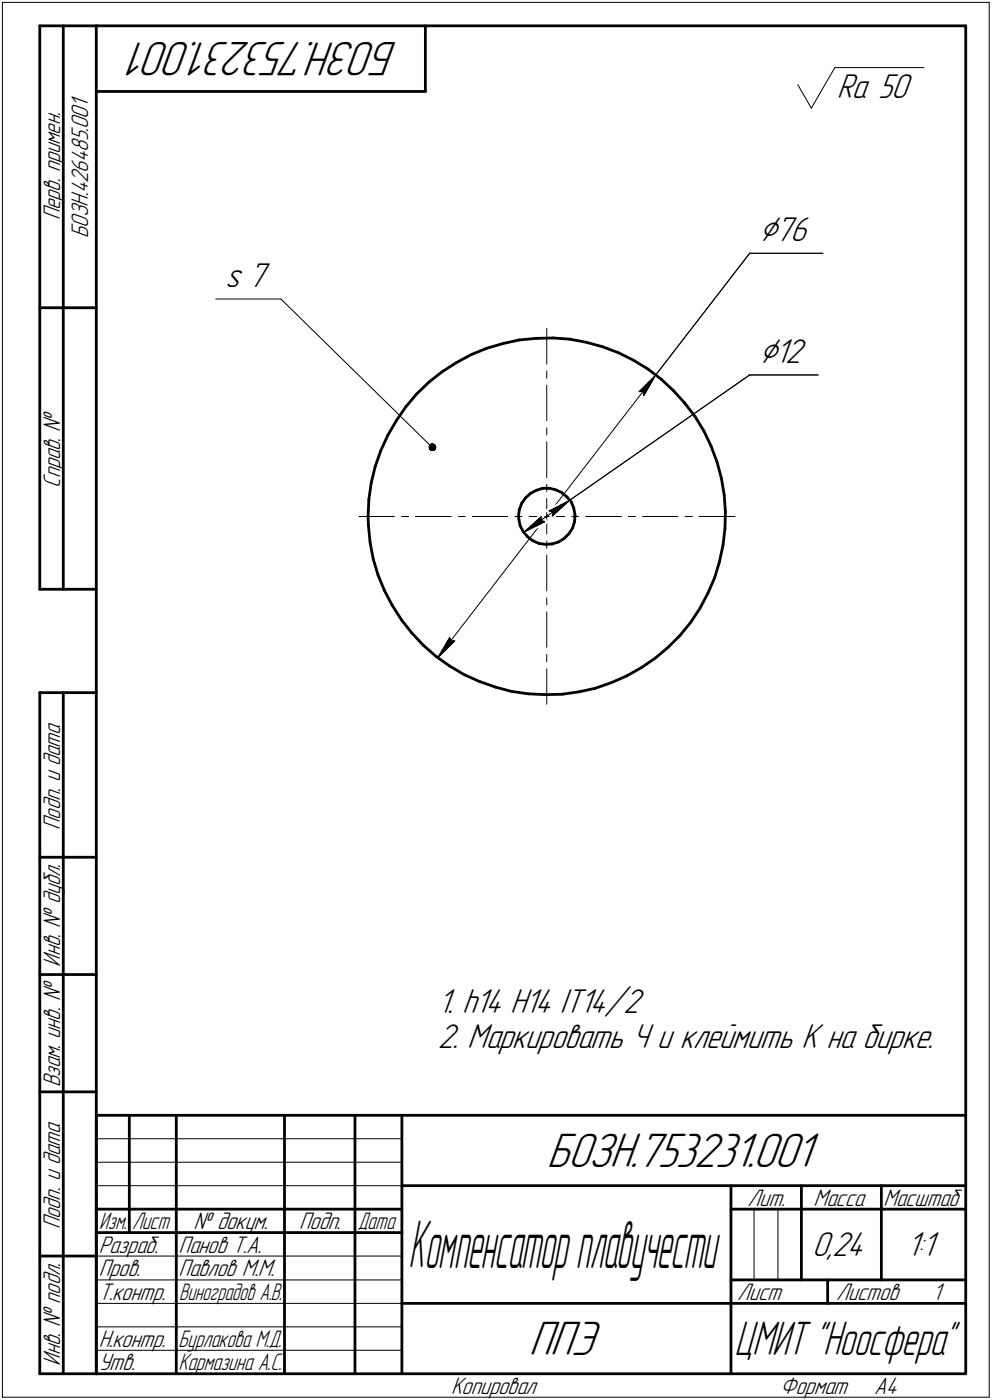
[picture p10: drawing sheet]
<svg xmlns="http://www.w3.org/2000/svg" width="211mm" height="298mm" viewBox="0 0 211 298" stroke-linecap="round" stroke-linejoin="round" font-family="sans-serif">
<g fill="none" stroke="#000" stroke-width=".59">
<path d="M8.5 5.5v120zM8.5 5.5h12zM13.5 5.5v120zM20.5 5.5v287zM20.5 5.5h185zM20.5 19.5h70zM90.5 5.5v14zM205.5 5.5v287zM8.5 65.5h12zM94.1 79.2l3-2zM97.1 77.2l3.1-1.7zM100.2 75.5l3.3-1.3z"/>
<path d="M103.5 74.2l3.5-1zM107 73.2l3.5-.8zM110.5 72.4l3.5-.3zM114 72.1l3.7-.1zM117.7 72l3.5 .2zM121.2 72.2l3.6 .7zM124.8 72.9l3.4 .9zM128.2 73.8l3.4 1.3zM131.6 75.1l3.2 1.6zM134.8 76.7l3 1.9zM137.8 78.6l2.9 2.2zM79.8 99.3l-.8 3.5z"/>
<path d="M81 95.9l-1.2 3.4zM82.5 92.6l-1.5 3.3zM84.3 89.6l-1.8 3zM86.4 86.6l-2.1 3zM88.6 83.9l-2.2 2.7zM88.6 83.9l2.7-2.5zM91.3 81.4l2.8-2.2zM140.7 80.8l2.6 2.4zM143.3 83.2l2.4 2.7zM145.7 85.9l2.2 2.8zM147.9 88.7l1.9 3.1zM149.8 91.8l1.5 3.2z"/>
<path d="M151.3 95l1.3 3.4zM152.6 98.4l.9 3.5zM78.3 110l.1 1.9zM78.4 111.9l.3 3.6zM78.5 106.3l-.2 3.7zM78.7 115.5l.7 3.5zM79 102.8l-.5 3.5zM79.4 119l1 3.4zM110.3 110l.1 .6zM110.4 110.6l.3 1.3zM110.5 108.5l-.2 1.5zM110.7 111.9l.6 1.3z"/>
<path d="M111 107.2l-.5 1.3zM111.3 113.2l1 1.1zM111.8 106l-.8 1.2zM111.8 106l1.1-.9zM112.3 114.3l1.1 .8zM112.9 105.1l1.2-.7zM113.4 115.1l1.3 .6zM114.1 104.4l1.4-.4zM114.7 115.7l1.4 .2zM115.5 104h1.4zM116.1 115.9l1.4-.1zM116.9 104l1.4 .3z"/>
<path d="M117.5 115.8l1.4-.4zM118.3 104.3l1.2 .6zM118.9 115.4l1.2-.8zM119.5 104.9l1.1 .9zM120.6 105.8l1 1.1zM121.1 113.6l-1 1zM121.6 106.9l.5 1.3zM121.8 112.4l-.7 1.2zM122.1 108.2l.2 1.4zM122.3 111.1l-.5 1.3zM122.3 109.6v1.5zM153.1 119.6l-1 3.4z"/>
<path d="M153.5 101.9l.6 3.5zM153.8 116.1l-.7 3.5zM154.1 105.4l.2 3.6zM154.3 112.5l-.5 3.6zM154.3 109v3.5zM8.5 125.5h12zM80.4 122.4l1.4 3.3zM81.8 125.7l1.7 3.2zM83.5 128.9l1.9 3.1zM85.4 132l2.2 2.8zM87.6 134.8l2.5 2.6zM90.1 137.4l2.7 2.4z"/>
<path d="M92.8 139.8l2.9 2zM144.7 135.3l-2.5 2.5zM147 132.5l-2.3 2.8zM148.9 129.5l-1.9 3zM150.6 126.3l-1.7 3.2zM152.1 123l-1.5 3.3zM8.5 147.5v145zM8.5 147.5h12zM13.5 147.5v145zM95.7 141.8l3.1 1.9zM98.8 143.7l3.2 1.4zM102 145.1l3.4 1.2z"/>
<path d="M105.4 146.3l3.5 .9zM108.9 147.2l3.5 .5zM112.4 147.7l3.7 .2zM116.1 147.9l3.5-.1zM119.6 147.8l3.6-.5zM123.2 147.3l3.5-.7zM126.7 146.6l3.3-1.2zM130 145.4l3.3-1.5zM133.3 143.9l3.2-1.7zM136.5 142.2l2.9-2.1zM139.4 140.1l2.8-2.3zM8.5 182.5h12z"/>
<path d="M8.5 207.5h12zM8.5 232.5h12zM20.5 237.5h185zM20.5 237.5v55zM27.5 237.5v25zM37.5 237.5v55zM60.5 237.5v55zM75.5 237.5v55zM85.5 237.5v55zM20.5 257.5h65zM85.5 252.5h120zM155.5 252.5v40z"/>
<path d="M155.5 257.5h15zM170.5 252.5v20zM170.5 257.5h35zM187.5 252.5v20zM8.5 267.5h12zM20.5 262.5h65zM85.5 277.5h70zM155.5 277.5h50zM155.5 272.5h50zM176.1 272.5v5zM8.5 292.5h12zM20.5 292.5h185z"/>
</g>
<g fill="none" stroke="#000" stroke-width=".21">
<path d="M.5 .5v297zM.5 .5h210zM169.8 18l2.8 5zM177.6 14.4l-5 8.6zM177.6 14.4h19zM210.5 .5v297zM159.5 53.9l-20 25.9zM159.5 53.9h15.6zM45.9 63.7h13.9zM59.8 63.7l32.1 31.5zM116.3 69.9v7.7zM116.3 79v1.5z"/>
<path d="M139.5 79.8l-2.5 4.4zM139.5 79.8l-46.4 60.2zM159.5 79.8h14.6zM116.3 82v7.6zM116.3 91.1v1.5zM116.3 94.1v7.6zM136 83.4h.8zM136 83.4l3.5-3.6zM136.8 83.4l.2 .8zM76.4 110h7.5zM85.4 110h1.6zM88.4 110h7.6z"/>
<path d="M97.5 110h1.5zM100.5 110h7.5zM109.6 110h1.5zM111.4 113.4l3.7-3.4zM111.4 113.4l4.5-2.3zM111.4 113.4l9.8-6.9zM112.6 110h3.7zM115.1 110v.8zM115.1 110.8l.8 .3zM116.3 110h3.8zM116.3 118.2v7.6zM116.3 115.2v1.6z"/>
<path d="M116.3 110v3.7zM116.3 103.1v1.5zM116.3 106.2v3.8zM116.8 108.8l.8 .3zM116.8 108.8l4.4-2.3zM117.5 109.9l3.7-3.4zM117.6 109.1l-.1 .8zM121.2 106.5l38.3-26.7zM121.7 110h1.4zM124.6 110h7.6zM133.7 110h1.5zM136.7 110h7.6z"/>
<path d="M145.8 110h1.5zM148.8 110h7.6zM95.7 135.7l-2.6 4.3zM95.7 135.7l.2 .8zM95.9 136.5h.9zM116.3 139.4v1.5zM116.3 130.3v7.5zM116.3 127.3v1.5zM93.1 140l3.7-3.5zM116.3 142.4v7.5zM20.5 247.5h65zM20.5 252.5h65z"/>
<path d="M20.5 242.5h65zM160.4 257.5v15zM165.5 257.5v15zM20.5 267.5h65zM20.5 272.5h65zM20.5 277.5h65zM.5 297.5h210zM20.5 282.5h65zM20.5 287.5h65z"/>
</g>
<g fill="#fff" stroke="#fff" stroke-width=".21">
<path d="M47.9 55.5h9.9zM47.9 55.6h9.9zM47.9 55.7h9.9zM47.9 55.8h9.9zM47.9 55.9h9.9zM47.9 56h9.9zM47.9 56h9.9zM47.9 56.1h9.9zM47.9 56.2h9.9zM47.9 56.3h9.9zM47.9 56.4h9.9zM47.9 56.5h9.9zM47.9 56.6h9.9zM47.9 56.6h9.9zM47.9 56.7h9.9zM47.9 56.8h9.9zM47.9 56.9h9.9zM47.9 57h9.9zM47.9 57.1h9.9zM47.9 57.1h9.9zM47.9 57.2h9.9zM47.9 57.3h9.9zM47.9 57.4h9.9zM47.9 57.5h9.9zM47.9 57.6h9.9zM47.9 57.7h9.9zM47.9 57.7h9.9zM47.9 57.8h9.9zM47.9 57.9h9.9zM47.9 58h9.9zM47.9 58.1h9.9zM47.9 58.2h9.9zM47.9 58.3h9.9zM47.9 58.3h9.9zM47.9 58.4h9.9zM47.9 58.5h9.9zM47.9 58.6h9.9zM47.9 58.7h9.9zM47.9 58.8h9.9zM47.9 58.8h9.9zM47.9 58.9h9.9zM47.9 59h9.9zM47.9 59.1h9.9zM47.9 59.2h9.9zM47.9 59.3h9.9zM47.9 59.4h9.9zM47.9 59.4h9.9zM47.9 59.5h9.9zM47.9 59.6h9.9zM47.9 59.7h9.9zM47.9 59.8h9.9zM47.9 59.9h9.9zM47.9 59.9h9.9zM47.9 60h9.9zM47.9 60.1h9.9zM47.9 60.2h9.9zM47.9 60.3h9.9zM47.9 60.4h9.9zM47.9 60.5h9.9zM47.9 60.5h9.9zM47.9 60.6h9.9zM47.9 60.7h9.9zM47.9 60.8h9.9zM47.9 60.9h9.9zM47.9 61h9.9zM47.9 61h9.9zM47.9 61.1h9.9zM47.9 61.2h9.9zM47.9 61.3h9.9zM47.9 61.4h9.9zM47.9 61.5h9.9zM47.9 61.6h9.9zM47.9 61.6h9.9zM47.9 61.7h9.9zM47.9 61.8h9.9zM47.9 61.9h9.9zM47.9 62h9.9zM47.9 62.1h9.9zM47.9 62.1h9.9zM47.9 62.2h9.9zM47.9 62.3h9.9zM47.9 62.4h9.9zM47.9 62.5h9.9zM47.9 62.6h9.9z"/>
<path d="M95.6 135h.2zM95.5 135.1h.3zM95.5 135.2h.4zM95.4 135.3h.6zM95.3 135.4h.9zM95.3 135.5h1zM95.2 135.6h1.2zM95.2 135.6h1.2zM95.2 135.7h1.3zM95.1 135.8h1.6zM95.1 135.9h1.7zM95 136h1.9zM95 136.1h2zM94.9 136.1h2.2zM94.8 136.2h2.4zM94.8 136.3h2.6zM94.7 136.4h2.8zM94.7 136.5h2.8zM94.7 136.6h2.8zM94.6 136.7h2.8zM94.6 136.7h2.7zM94.5 136.8h2.7zM94.5 136.9h2.6zM94.4 137h2.6zM94.3 137.1h2.6zM94.3 137.2h2.6zM94.2 137.2h2.6zM94.2 137.3h2.5zM94.1 137.4h2.5zM94.1 137.5h2.4zM94.1 137.6h2.3zM94 137.7h2.4zM94 137.8h2.3zM93.9 137.8h2.3zM93.8 137.9h2.3zM93.8 138h2.2zM93.7 138.1h2.2zM93.6 138.2h2.2zM93.6 138.3h2.2zM93.6 138.3h2.1zM93.6 138.4h2zM93.6 138.5h1.9zM93.6 138.6h1.8zM93.6 138.7h1.7zM93.6 138.8h1.6zM93.5 138.9h1.7zM93.5 138.9h1.6zM93.5 139h1.5zM93.4 139.1h1.4zM93.4 139.2h1.3zM93.4 139.3h1.2zM93.4 139.4h1zM93.3 139.4h.9zM93.3 139.5h.8zM93.3 139.6h.7zM93.3 139.7h.5zM93.2 139.8h.4zM93.2 139.9h.3z"/>
<path d="M139.3 80h.2zM139.1 80.1h.4zM138.9 80.2h.5zM138.8 80.3h.6zM138.7 80.3h.7zM138.5 80.4h.9zM138.3 80.5h1.1zM138.2 80.6h1.2zM138 80.7h1.4zM137.8 80.8h1.5zM137.8 80.9h1.5zM137.8 80.9h1.5zM137.7 81h1.6zM137.6 81.1h1.6zM137.5 81.2h1.7zM137.4 81.3h1.8zM137.3 81.4h1.9zM137.2 81.4h1.9zM137.2 81.5h1.9zM137.1 81.6h2zM137 81.7h2zM136.9 81.8h2.1zM136.8 81.9h2.1zM136.7 82h2.2zM136.7 82h2.2zM136.6 82.1h2.3zM136.5 82.2h2.3zM136.4 82.3h2.3zM136.3 82.4h2.4zM136.2 82.5h2.4zM136.1 82.5h2.5zM136.1 82.6h2.4zM136 82.7h2.5zM135.9 82.8h2.5zM135.8 82.9h2.5zM135.7 83h2.6zM135.6 83.1h2.7zM135.6 83.1h2.7zM135.5 83.2h2.7zM135.4 83.3h2.7zM135.3 83.4h2.8zM135.2 83.5h2.8zM135.4 83.6h2.6zM135.5 83.7h2.4zM135.6 83.7h2.3zM135.7 83.8h2.1zM135.8 83.9h2zM136 84h1.8zM136.1 84.1h1.6zM136.1 84.2h1.6zM136.3 84.2h1.3zM136.4 84.3h1.2zM136.5 84.4h1zM136.7 84.5h.7zM136.7 84.6h.7zM136.8 84.7h.5zM137 84.8h.3zM137.1 84.8h.1z"/>
<path d="M161.5 45.6h11.6zM161.5 45.7h11.6zM161.5 45.8h11.6zM161.5 45.9h11.6zM161.5 46h11.6zM161.5 46.1h11.6zM161.5 46.1h11.6zM161.5 46.2h11.6zM161.5 46.3h11.6zM161.5 46.4h11.6zM161.5 46.5h11.6zM161.5 46.6h11.6zM161.5 46.7h11.6zM161.5 46.7h11.6zM161.5 46.8h11.6zM161.5 46.9h11.6zM161.5 47h11.6zM161.5 47.1h11.6zM161.5 47.2h11.6zM161.5 47.2h11.6zM161.5 47.3h11.6zM161.5 47.4h11.6zM161.5 47.5h11.6zM161.5 47.6h11.6zM161.5 47.7h11.6zM161.5 47.8h11.6zM161.5 47.8h11.6zM161.5 47.9h11.6zM161.5 48h11.6zM161.5 48.1h11.6zM161.5 48.2h11.6zM161.5 48.3h11.6zM161.5 48.3h11.6zM161.5 48.4h11.6zM161.5 48.5h11.6zM161.5 48.6h11.6zM161.5 48.7h11.6zM161.5 48.8h11.6zM161.5 48.9h11.6zM161.5 48.9h11.6zM161.5 49h11.6zM161.5 49.1h11.6zM161.5 49.2h11.6zM161.5 49.3h11.6zM161.5 49.4h11.6zM161.5 49.4h11.6zM161.5 49.5h11.6zM161.5 49.6h11.6zM161.5 49.7h11.6zM161.5 49.8h11.6zM161.5 49.9h11.6zM161.5 50h11.6zM161.5 50h11.6zM161.5 50.1h11.6zM161.5 50.2h11.6zM161.5 50.3h11.6zM161.5 50.4h11.6zM161.5 50.5h11.6zM161.5 50.5h11.6zM161.5 50.6h11.6zM161.5 50.7h11.6zM161.5 50.8h11.6zM161.5 50.9h11.6zM161.5 51h11.6zM161.5 51.1h11.6zM161.5 51.1h11.6zM161.5 51.2h11.6zM161.5 51.3h11.6zM161.5 51.4h11.6zM161.5 51.5h11.6zM161.5 51.6h11.6zM161.5 51.6h11.6zM161.5 51.7h11.6zM161.5 51.8h11.6zM161.5 51.9h11.6zM161.5 52h11.6zM161.5 52.1h11.6zM161.5 52.2h11.6zM161.5 52.2h11.6zM161.5 52.3h11.6zM161.5 52.4h11.6zM161.5 52.5h11.6zM161.5 52.6h11.6zM161.5 52.7h11.6zM161.5 52.7h11.6zM161.5 52.8h11.6z"/>
<path d="M115.1 109.3h.2zM115.1 109.4h.3zM115 109.5h.4zM114.9 109.6h.6zM114.8 109.6h.8zM114.7 109.7h.9zM114.6 109.8h1.1zM114.6 109.9h1.1zM114.5 110h1.2zM114.3 110.1h1.5zM114.2 110.2h1.7zM114.1 110.2h1.8zM114 110.3h2zM114 110.4h2.1zM113.9 110.5h2.3zM113.8 110.6h2.4zM113.7 110.7h2.5zM113.6 110.7h2.7zM113.5 110.8h2.9zM113.4 110.9h3zM113.3 111h3.2zM113.2 111.1h3.4zM113.1 111.2h3.6zM113 111.3h3.7zM112.9 111.3h3.6zM112.9 111.4h3.4zM112.8 111.5h3.4zM112.7 111.6h3.3zM112.6 111.7h3.2zM112.4 111.8h3.3zM112.4 111.8h3.1zM112.4 111.9h2.9zM112.4 112h2.7zM112.3 112.1h2.7zM112.2 112.2h2.6zM112.2 112.3h2.4zM112.1 112.4h2.4zM112 112.4h2.3zM112 112.5h2.1zM111.9 112.6h2.1zM111.9 112.7h1.9zM111.8 112.8h1.8zM111.8 112.9h1.7zM111.8 112.9h1.5zM111.7 113h1.2zM111.6 113.1h1zM111.6 113.2h.6zM111.5 113.3h.3z"/>
<path d="M120.9 106.6h.3zM120.6 106.7h.6zM120.1 106.8h1.1zM119.8 106.8h1.3zM119.4 106.9h1.6zM119.3 107h1.7zM119.1 107.1h1.8zM119 107.2h1.8zM118.8 107.3h2zM118.6 107.4h2.1zM118.4 107.4h2.3zM118.3 107.5h2.3zM118.1 107.6h2.5zM117.9 107.7h2.7zM117.8 107.8h2.7zM117.6 107.9h2.8zM117.4 107.9h3zM117.3 108h3zM117.1 108.1h3.1zM116.9 108.2h3.2zM116.8 108.3h3.3zM116.6 108.4h3.4zM116.4 108.5h3.5zM116.2 108.5h3.6zM116.1 108.6h3.6zM116.2 108.7h3.4zM116.2 108.8h3.3zM116.2 108.9h3.3zM116.3 109h3zM116.4 109.1h2.8zM116.4 109.1h2.7zM116.5 109.2h2.5zM116.6 109.3h2.4zM116.6 109.4h2.3zM116.7 109.5h2.1zM116.8 109.6h1.9zM116.8 109.6h1.8zM116.8 109.7h1.7zM116.9 109.8h1.5zM116.9 109.9h1.4zM117 110h1.2zM117.1 110.1h1zM117.1 110.2h.9zM117.2 110.2h.7zM117.3 110.3h.6zM117.3 110.4h.5zM117.3 110.5h.4zM117.4 110.6h.2z"/>
<path d="M161.5 71.5h10.5zM161.5 71.6h10.5zM161.5 71.7h10.5zM161.5 71.8h10.5zM161.5 71.9h10.5zM161.5 72h10.5zM161.5 72.1h10.5zM161.5 72.1h10.5zM161.5 72.2h10.5zM161.5 72.3h10.5zM161.5 72.4h10.5zM161.5 72.5h10.5zM161.5 72.6h10.5zM161.5 72.6h10.5zM161.5 72.7h10.5zM161.5 72.8h10.5zM161.5 72.9h10.5zM161.5 73h10.5zM161.5 73.1h10.5zM161.5 73.2h10.5zM161.5 73.2h10.5zM161.5 73.3h10.5zM161.5 73.4h10.5zM161.5 73.5h10.5zM161.5 73.6h10.5zM161.5 73.7h10.5zM161.5 73.7h10.5zM161.5 73.8h10.5zM161.5 73.9h10.5zM161.5 74h10.5zM161.5 74.1h10.5zM161.5 74.2h10.5zM161.5 74.3h10.5zM161.5 74.3h10.5zM161.5 74.4h10.5zM161.5 74.5h10.5zM161.5 74.6h10.5zM161.5 74.7h10.5zM161.5 74.8h10.5zM161.5 74.8h10.5zM161.5 74.9h10.5zM161.5 75h10.5zM161.5 75.1h10.5zM161.5 75.2h10.5zM161.5 75.3h10.5zM161.5 75.4h10.5zM161.5 75.4h10.5zM161.5 75.5h10.5zM161.5 75.6h10.5zM161.5 75.7h10.5zM161.5 75.8h10.5zM161.5 75.9h10.5zM161.5 75.9h10.5zM161.5 76h10.5zM161.5 76.1h10.5zM161.5 76.2h10.5zM161.5 76.3h10.5zM161.5 76.4h10.5zM161.5 76.5h10.5zM161.5 76.5h10.5zM161.5 76.6h10.5zM161.5 76.7h10.5zM161.5 76.8h10.5zM161.5 76.9h10.5zM161.5 77h10.5zM161.5 77h10.5zM161.5 77.1h10.5zM161.5 77.2h10.5zM161.5 77.3h10.5zM161.5 77.4h10.5zM161.5 77.5h10.5zM161.5 77.6h10.5zM161.5 77.6h10.5zM161.5 77.7h10.5zM161.5 77.8h10.5zM161.5 77.9h10.5zM161.5 78h10.5zM161.5 78.1h10.5zM161.5 78.1h10.5zM161.5 78.2h10.5zM161.5 78.3h10.5zM161.5 78.4h10.5zM161.5 78.5h10.5zM161.5 78.6h10.5zM161.5 78.7h10.5zM161.5 78.7h10.5z"/>
<path d="M177.4 13.9h19.7zM177.4 14h19.7zM177.3 14.1h19.8zM177.3 14.1h19.8zM177.2 14.2h19.9zM177.2 14.3h19.9zM177.1 14.4h20zM177 14.5h20.1zM177 14.6h20.1zM177 14.6h20.1zM177 14.7h20.1zM176.9 14.8h20.2zM176.9 14.9h20.2zM176.8 15h20.3zM176.7 15.1h20.4zM176.7 15.2h20.4zM176.6 15.2h20.5zM176.6 15.3h20.5zM176.5 15.4h20.6zM176.4 15.5h20.7zM176.4 15.6h20.7zM176.4 15.7h20.7zM176.4 15.7h20.7zM176.3 15.8h20.8zM176.3 15.9h20.8zM176.2 16h20.9zM176.1 16.1h21zM176.1 16.2h21zM176 16.3h21.1zM176 16.3h21.1zM175.9 16.4h21.2zM175.9 16.5h21.2zM175.9 16.6h21.2zM175.8 16.7h21.3zM175.8 16.8h21.3zM175.7 16.8h21.4zM175.7 16.9h21.4zM175.6 17h21.5zM175.5 17.1h21.6zM175.5 17.2h21.6zM175.4 17.3h21.7zM175.4 17.4h21.7zM175.3 17.4h21.8zM168.9 17.5h28.2zM169 17.6h28.1zM169.1 17.7h28zM169.1 17.8h28zM169.2 17.9h27.9zM169.2 17.9h27.9zM169.2 18h27.9zM169.2 18.1h27.9zM169.3 18.2h27.8zM169.4 18.3h27.7zM169.4 18.4h27.7zM169.5 18.5h27.6zM169.5 18.5h27.6zM169.6 18.6h27.5zM169.6 18.7h27.5zM169.7 18.8h27.4zM169.8 18.9h27.3zM169.8 19h27.3zM169.8 19h27.3zM169.8 19.1h27.3zM169.9 19.2h27.2zM169.9 19.3h27.2zM170 19.4h27.1zM170.1 19.5h27zM170.1 19.6h27zM170.2 19.6h26.9zM170.2 19.7h26.9zM170.3 19.8h26.8zM170.3 19.9h26.8zM170.3 20h26.8zM170.4 20.1h26.7zM170.4 20.2h26.7zM170.5 20.2h26.6zM170.5 20.3h26.6zM170.6 20.4h26.5zM170.6 20.5h26.5zM170.7 20.6h26.4zM170.8 20.7h26.3zM170.8 20.7h26.3zM170.9 20.8h26.2zM170.9 20.9h26.2zM170.9 21h26.2zM170.9 21.1h26.2zM171 21.2h26.1zM171.1 21.3h26zM171.1 21.3h26zM171.2 21.4h25.9zM171.2 21.5h25.9zM171.3 21.6h25.8zM171.3 21.7h25.8zM171.4 21.8h25.7zM171.4 21.8h25.7zM171.4 21.9h25.7zM171.5 22h25.6zM171.5 22.1h25.6zM171.6 22.2h25.5z"/>
<path d="M93.1 210.2h44.5zM93.1 210.3h44.5zM93.1 210.4h44.5zM93.1 210.5h44.5zM93.1 210.6h44.5zM93.1 210.7h44.5zM93.1 210.7h44.5zM93.1 210.8h44.5zM93.1 210.9h44.5zM93.1 211h44.5zM93.1 211.1h44.5zM93.1 211.2h44.5zM93.1 211.2h44.5zM93.1 211.3h44.5zM93.1 211.4h44.5zM93.1 211.5h44.5zM93.1 211.6h44.5zM93.1 211.7h44.5zM93.1 211.8h44.5zM93.1 211.8h44.5zM93.1 211.9h44.5zM93.1 212h44.5zM93.1 212.1h44.5zM93.1 212.2h44.5zM93.1 212.3h44.5zM93.1 212.3h44.5zM93.1 212.4h44.5zM93.1 212.5h44.5zM93.1 212.6h44.5zM93.1 212.7h44.5zM93.1 212.8h44.5zM93.1 212.9h44.5zM93.1 212.9h44.5zM93.1 213h44.5zM93.1 213.1h44.5zM93.1 213.2h44.5zM93.1 213.3h44.5zM93.1 213.4h44.5zM93.1 213.4h44.5zM93.1 213.5h44.5zM93.1 213.6h44.5zM93.1 213.7h44.5zM93.1 213.8h44.5zM93.1 213.9h44.5zM93.1 214h44.5zM93.1 214h44.5zM93.1 214.1h44.5zM93.1 214.2h44.5zM93.1 214.3h44.5zM93.1 214.4h44.5zM93.1 214.5h44.5zM93.1 214.5h44.5zM93.1 214.6h44.5zM93.1 214.7h44.5zM93.1 214.8h44.5zM93.1 214.9h44.5zM93.1 215h44.5zM93.1 215.1h44.5zM93.1 215.1h44.5zM93.1 215.2h44.5zM93.1 215.3h44.5zM93.1 215.4h44.5zM93.1 215.5h44.5zM93.1 215.6h44.5zM93.1 215.6h44.5zM93.1 215.7h44.5zM93.1 215.8h44.5zM93.1 215.9h44.5zM93.1 216h44.5zM93.1 216.1h44.5zM93.1 216.2h44.5zM93.1 216.2h44.5zM93.1 216.3h44.5zM93.1 216.4h44.5zM93.1 216.5h44.5zM93.1 216.6h44.5zM93.1 216.7h44.5zM93.1 216.7h44.5zM93.1 216.8h44.5zM93.1 216.9h44.5zM93.1 217h44.5zM93.1 217.1h44.5zM93.1 217.2h44.5zM93.1 217.3h44.5z"/>
<path d="M93.1 217.6h105.3zM93.1 217.7h105.3zM93.1 217.8h105.3zM93.1 217.8h105.3zM93.1 217.9h105.3zM93.1 218h105.3zM93.1 218.1h105.3zM93.1 218.2h105.3zM93.1 218.3h105.3zM93.1 218.4h105.3zM93.1 218.4h105.3zM93.1 218.5h105.3zM93.1 218.6h105.3zM93.1 218.7h105.3zM93.1 218.8h105.3zM93.1 218.9h105.3zM93.1 218.9h105.3zM93.1 219h105.3zM93.1 219.1h105.3zM93.1 219.2h105.3zM93.1 219.3h105.3zM93.1 219.4h105.3zM93.1 219.5h105.3zM93.1 219.5h105.3zM93.1 219.6h105.3zM93.1 219.7h105.3zM93.1 219.8h105.3zM93.1 219.9h105.3zM93.1 220h105.3zM93.1 220h105.3zM93.1 220.1h105.3zM93.1 220.2h105.3zM93.1 220.3h105.3zM93.1 220.4h105.3zM93.1 220.5h105.3zM93.1 220.6h105.3zM93.1 220.6h105.3zM93.1 220.7h105.3zM93.1 220.8h105.3zM93.1 220.9h105.3zM93.1 221h105.3zM93.1 221.1h105.3zM93.1 221.1h105.3zM93.1 221.2h105.3zM93.1 221.3h105.3zM93.1 221.4h105.3zM93.1 221.5h105.3zM93.1 221.6h105.3zM93.1 221.7h105.3zM93.1 221.7h105.3zM93.1 221.8h105.3zM93.1 221.9h105.3zM93.1 222h105.3zM93.1 222.1h105.3zM93.1 222.2h105.3zM93.1 222.2h105.3zM93.1 222.3h105.3zM93.1 222.4h105.3zM93.1 222.5h105.3zM93.1 222.6h105.3zM93.1 222.7h105.3zM93.1 222.8h105.3zM93.1 222.8h105.3zM93.1 222.9h105.3zM93.1 223h105.3zM93.1 223.1h105.3zM93.1 223.2h105.3zM93.1 223.3h105.3zM93.1 223.4h105.3zM93.1 223.4h105.3zM93.1 223.5h105.3zM93.1 223.6h105.3zM93.1 223.7h105.3zM93.1 223.8h105.3zM93.1 223.9h105.3zM93.1 223.9h105.3zM93.1 224h105.3zM93.1 224.1h105.3zM93.1 224.2h105.3zM93.1 224.3h105.3zM93.1 224.4h105.3zM93.1 224.5h105.3zM93.1 224.5h105.3zM93.1 224.6h105.3z"/>
</g>
<g fill="#000" stroke="#000" stroke-width=".21">
<path d="M139.1 80.3h.2zM139 80.3h.2zM138.9 80.4h.2zM138.9 80.5h.1zM138.8 80.6h.2zM138.7 80.7h.2zM138.6 80.8h.3zM138.5 80.9h.3zM138.4 80.9h.4zM138.3 81h.4zM138.3 81.1h.3zM138.2 81.2h.3zM138.1 81.3h.4zM138 81.4h.4zM137.9 81.4h.4zM137.8 81.5h.5zM137.8 81.6h.4zM137.7 81.7h.5zM137.6 81.8h.5zM137.5 81.9h.5zM137.4 82h.5zM137.3 82h.6zM137.2 82.1h.6zM137.2 82.2h.6zM137.1 82.3h.6zM137 82.4h.7zM136.9 82.5h.7zM136.8 82.5h.7zM136.7 82.6h.7zM136.7 82.7h.7zM136.6 82.8h.7zM136.5 82.9h.7zM136.4 83h.8zM136.3 83.1h.9zM136.2 83.1h.9zM136.1 83.2h.9zM136.1 83.3h.8z"/>
<path d="M91.7 94.5h.5zM91.6 94.6h.8zM91.4 94.7h1.1zM91.4 94.7h1.2zM91.4 94.8h1.3zM91.4 94.9h1.3zM91.3 95h1.4zM91.3 95.1h1.5zM91.2 95.2h1.6zM91.3 95.2h1.5zM91.3 95.3h1.5zM91.3 95.4h1.5zM91.3 95.5h1.4zM91.3 95.6h1.4zM91.3 95.7h1.4zM91.4 95.8h1.2zM91.5 95.8h1zM91.6 95.9h.8z"/>
<path d="M139 80.5h.2zM138.9 80.7h.2zM138.9 80.8h.1zM138.8 80.9h.2zM138.8 80.9h.1zM138.7 81h.2zM138.6 81.1h.3zM138.5 81.2h.3zM138.5 81.3h.3zM138.4 81.4h.3zM138.3 81.4h.4zM138.3 81.5h.3zM138.2 81.6h.3zM138.2 81.7h.3zM138.1 81.8h.3zM138 81.9h.4zM137.9 82h.4zM137.9 82h.4zM137.8 82.1h.5zM137.8 82.2h.4zM137.7 82.3h.5zM137.7 82.4h.4zM137.6 82.5h.5zM137.5 82.5h.5zM137.4 82.6h.5zM137.4 82.7h.5zM137.3 82.8h.5zM137.2 82.9h.6zM137.2 83h.6zM137.2 83.1h.6zM137.1 83.1h.6zM137 83.2h.6zM136.9 83.3h.7zM136.8 83.4h.7zM136.9 83.5h.6zM136.9 83.6h.5zM136.9 83.7h.5zM136.9 83.7h.4zM136.9 83.8h.3zM137 83.9h.2zM137 84h.2zM137 84.1h.2z"/>
<path d="M115 110.2h.1zM114.9 110.2h.2zM114.8 110.3h.3zM114.7 110.4h.4zM114.6 110.5h.5zM114.6 110.6h.5zM114.5 110.7h.6zM114.4 110.7h.7zM114.2 110.8h.9zM114.1 110.9h1zM114 111h1zM114 111.1h.8zM113.9 111.2h.8zM113.8 111.3h.8zM113.7 111.3h.8zM113.6 111.4h.7zM113.5 111.5h.7zM113.5 111.6h.5zM113.3 111.7h.7zM113.2 111.8h.6zM113.1 111.8h.6zM113 111.9h.5zM112.9 112h.6zM112.9 112.1h.4zM112.8 112.2h.4zM112.7 112.3h.4zM112.6 112.4h.3zM112.5 112.4h.4zM112.4 112.5h.3zM112.3 112.6h.3zM112.2 112.7h.2zM112.1 112.8h.3zM112 112.9h.2zM111.9 112.9h.2z"/>
<path d="M115.1 110.9h.3zM115 111h.7zM114.8 111.1h1.1zM114.7 111.2h1.1zM114.6 111.3h1.1zM114.5 111.3h1zM114.3 111.4h1zM114.2 111.5h.9zM114 111.6h1zM114 111.7h.8zM113.8 111.8h.8zM113.7 111.8h.8zM113.5 111.9h.8zM113.5 112h.6zM113.3 112.1h.7zM113.2 112.2h.6zM113.1 112.3h.5zM112.9 112.4h.6zM112.9 112.4h.4zM112.7 112.5h.4zM112.6 112.6h.3zM112.4 112.7h.4zM112.4 112.8h.2zM112.2 112.9h.2zM112.1 112.9h.2zM111.9 113h.2z"/>
<path d="M120.6 106.9h.2zM120.6 107h.1zM120.4 107.1h.2zM120.3 107.2h.3zM120.2 107.3h.3zM120.1 107.4h.2zM120 107.4h.2zM119.8 107.5h.3zM119.7 107.6h.4zM119.5 107.7h.5zM119.5 107.8h.4zM119.4 107.9h.4zM119.2 107.9h.5zM119.1 108h.5zM119 108.1h.5zM118.9 108.2h.5zM118.7 108.3h.6zM118.6 108.4h.6zM118.5 108.5h.6zM118.4 108.5h.6zM118.3 108.6h.7zM118.1 108.7h.8zM118 108.8h.8zM117.9 108.9h.8zM117.8 109h.8zM117.6 109.1h.8zM117.6 109.1h.8zM117.6 109.2h.7zM117.6 109.3h.6zM117.6 109.4h.5zM117.6 109.5h.4zM117.6 109.6h.3zM117.6 109.6h.3zM117.6 109.7h.2z"/>
<path d="M120.6 106.8h.2zM120.5 106.9h.1zM120.3 107h.3zM120.1 107.1h.3zM120 107.2h.3zM119.8 107.3h.4zM119.6 107.4h.5zM119.5 107.4h.5zM119.3 107.5h.5zM119.1 107.6h.6zM119 107.7h.5zM118.9 107.8h.6zM118.7 107.9h.7zM118.5 107.9h.7zM118.4 108h.7zM118.2 108.1h.8zM118 108.2h.9zM117.9 108.3h.8zM117.7 108.4h.9zM117.5 108.5h1zM117.3 108.5h1.1zM117.2 108.6h1.1zM117 108.7h1.1zM116.8 108.8h1.2zM117.1 108.9h.8zM117.3 109h.5z"/>
<path d="M95.6 135.9h.2zM95.6 136h.2zM95.5 136.1h.3zM95.5 136.1h.3zM95.4 136.2h.4zM95.3 136.3h.6zM95.3 136.4h.6zM95.2 136.5h.7zM95.2 136.6h.7zM95.2 136.7h.6zM95.1 136.7h.7zM95.1 136.8h.6zM95 136.9h.7zM95 137h.6zM94.9 137.1h.6zM94.8 137.2h.6zM94.8 137.2h.5zM94.7 137.3h.6zM94.7 137.4h.5zM94.7 137.5h.5zM94.7 137.6h.4zM94.6 137.7h.4zM94.5 137.8h.5zM94.5 137.8h.4zM94.4 137.9h.4zM94.4 138h.3zM94.3 138.1h.4zM94.2 138.2h.5zM94.2 138.3h.4zM94.1 138.3h.4zM94.1 138.4h.3zM94.1 138.5h.3zM94 138.6h.3zM94 138.7h.2zM93.9 138.8h.2zM93.9 138.9h.2zM93.8 138.9h.3zM93.8 139h.2zM93.7 139.1h.2zM93.6 139.2h.2zM93.6 139.3h.2zM93.6 139.4h.1z"/>
<path d="M95.9 136.5h.9zM95.9 136.6h.8zM95.8 136.7h.8zM95.8 136.7h.7zM95.7 136.8h.7zM95.7 136.9h.7zM95.6 137h.7zM95.5 137.1h.7zM95.4 137.2h.7zM95.3 137.2h.7zM95.3 137.3h.6zM95.2 137.4h.6zM95.2 137.5h.6zM95.1 137.6h.6zM95 137.7h.6zM95 137.8h.5zM94.9 137.8h.5zM94.8 137.9h.5zM94.7 138h.5zM94.7 138.1h.5zM94.7 138.2h.4zM94.6 138.3h.4zM94.5 138.3h.4zM94.4 138.4h.4zM94.4 138.5h.3zM94.3 138.6h.4zM94.2 138.7h.4zM94.1 138.8h.4zM94.1 138.9h.3zM94.1 138.9h.2zM94 139h.2zM93.9 139.1h.2zM93.8 139.2h.3zM93.8 139.3h.2zM93.7 139.4h.2zM93.6 139.4h.2zM93.6 139.5h.1zM93.5 139.6h.1z"/>
</g>
<text font-size="14.9" x="86.9" y="270.1">Компенсаторплавучести</text>
<g font-size="10.9">
<text x="84.6" y="9" transform="rotate(-180 84.6 9)">БОЗН.753231.001</text>
<text x="116.4" y="248.5">БОЗН.753231.001</text>
<text x="112.6" y="288.5">ППЭ</text>
</g>
<text font-size="10.7" x="156.3" y="288.5">ЦМИТ &quot;Ноосфера&quot;</text>
<g font-size="8.5">
<text x="161.5" y="51.3">⌀76</text>
<text x="161.5" y="77.3">⌀12</text>
</g>
<g font-size="7.8">
<text x="178" y="21">Ra 50</text>
<text x="47.9" y="61.2">s 7</text>
<text x="93.2" y="215.8">1. h14 H14 IT14/2</text>
<text x="93.2" y="223.2">2. Маркировать Ч и клеймить К на бирке.</text>
<text x="172.8" y="267.5">0,24</text>
<text x="192.9" y="267.5">1:1</text>
</g>
<g font-size="5.4">
<text x="12.8" y="46.9" transform="rotate(-90 12.8 46.9)">Перв. примен.</text>
<text x="18.8" y="50.7" transform="rotate(-90 18.8 50.7)">БОЗН.426485.001</text>
<text x="12.8" y="103.8" transform="rotate(-90 12.8 103.8)">Справ. №</text>
<text x="12.8" y="176.7" transform="rotate(-90 12.8 176.7)">Подп. и дата</text>
<text x="12.8" y="205.8" transform="rotate(-90 12.8 205.8)">Инв. № дубл.</text>
<text x="12.8" y="231.6" transform="rotate(-90 12.8 231.6)">Взам. инв. №</text>
<text x="159.1" y="256.8">Лит.</text>
<text x="173.1" y="256.8">Масса</text>
<text x="188" y="256.8">Масштаб</text>
<text x="12.8" y="261.7" transform="rotate(-90 12.8 261.7)">Подп. и дата</text>
<text x="41.2" y="261.8">№ докум.</text>
<text x="63.6" y="261.8">Подп.</text>
<text x="21" y="266.8">Разраб.</text>
<text x="38" y="266.8">Панов Т.А.</text>
<text x="21" y="271.8">Пров.</text>
<text x="38" y="271.8">Павлов М.М.</text>
<text x="21" y="276.8">Т.контр.</text>
<text x="156.9" y="276.8">Лист</text>
<text x="177.9" y="276.8">Листов</text>
<text x="198.4" y="276.8">1</text>
<text x="21" y="286.8">Н.контр.</text>
<text x="12.8" y="290.8" transform="rotate(-90 12.8 290.8)">Инв. № подл.</text>
<text x="21" y="291.8">Утв.</text>
<text x="96" y="296.8">Копировал</text>
<text x="166" y="296.8">Формат</text>
<text x="186" y="296.8">A4</text>
</g>
<g font-size="5.3">
<text x="21.1" y="261.8">Изм.</text>
<text x="28.1" y="261.8">Лист</text>
<text x="76.1" y="261.8">Дата</text>
<text x="38.1" y="276.8">Виноградов А.В.</text>
<text x="38" y="286.8">Бурлакова М.Д.</text>
<text x="38" y="291.8">Кармазина А.С.</text>
</g>
</svg>
